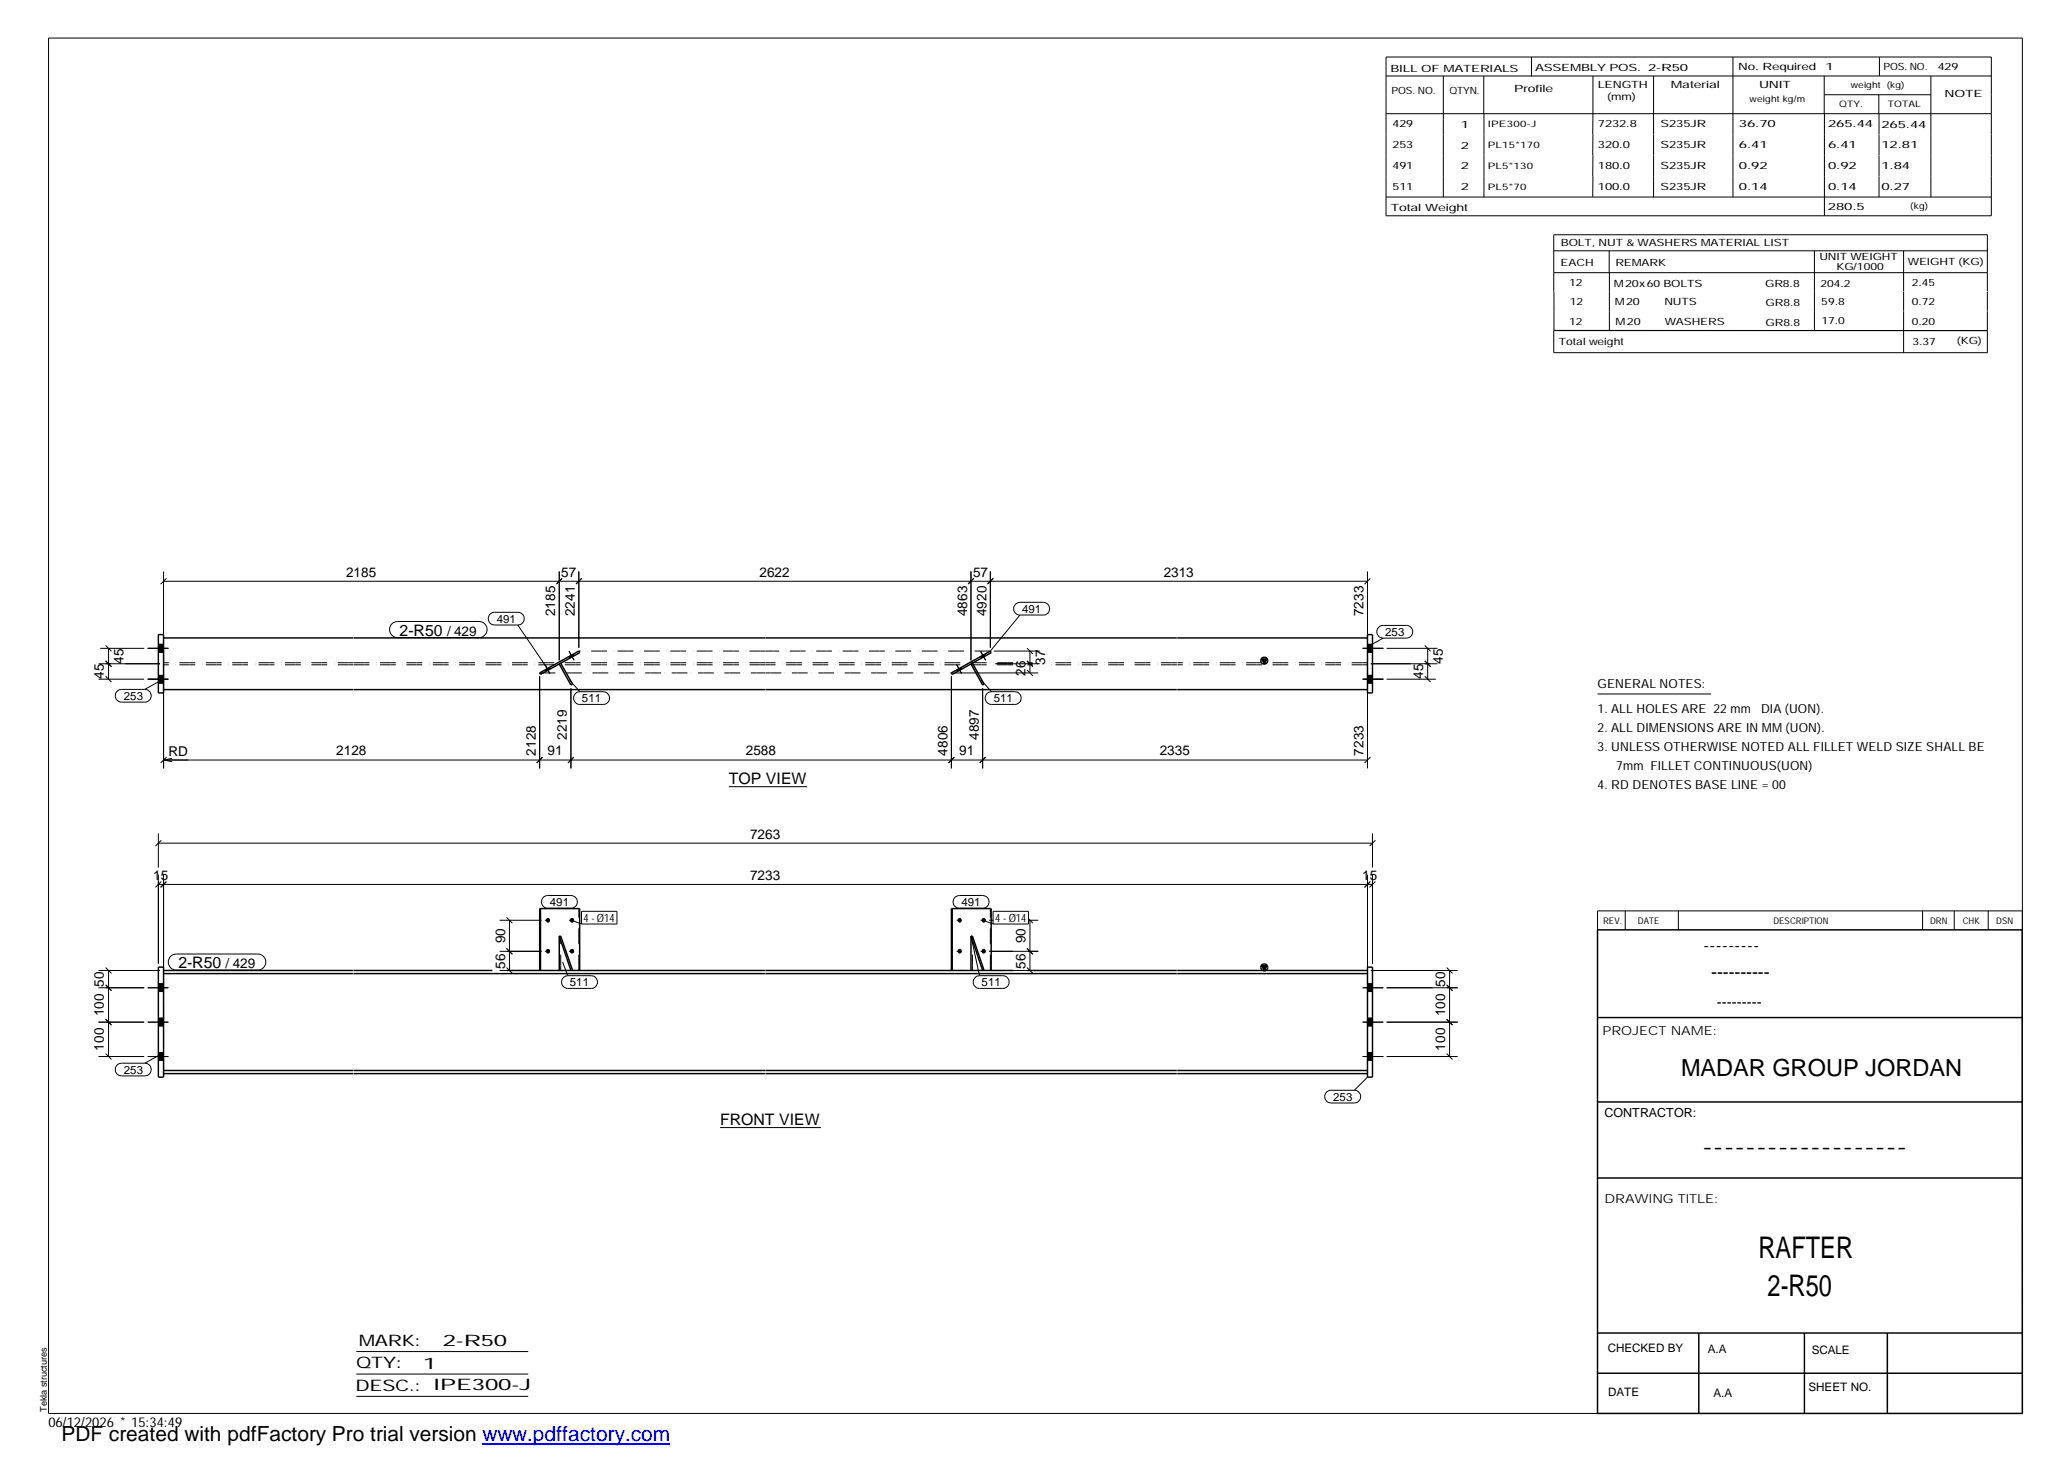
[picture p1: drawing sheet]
<svg xmlns="http://www.w3.org/2000/svg" width="420mm" height="297mm" viewBox="0 0 420 297" stroke-linecap="round" stroke-linejoin="round" font-family="sans-serif">
<g fill="none" stroke="#000" stroke-width=".2">
<path d="M9.9 7.7h401v279.5h-401zM281.6 11.6h123v32.2h-123zM281.6 15.4h123M293.2 15.4v24.6M301.5 15.4v7.7M311.1 11.6v3.9M323.6 15.4v16.2M336 15.4v24.6M352.1 11.6v28.4M370.6 15.4v7.7M370.7 19.2h21.6M381.7 19.2v3.9"/>
<path d="M381.8 11.6v3.8M392.3 15.4v24.6M281.6 23.1h123M301.5 23.1v16.9M323.6 31.6v4.2M323.6 35.8v4.2M370.7 23.1v20.7M381.8 23.1v16.9M281.6 40h123M315.7 55.4h88.1M315.7 51h88.1M315.7 59.3v7.8"/>
<path d="M326.9 51v4.4M327 55.4v11.8M368.6 51v16.2M386.8 51v8.2M386.8 59.3v3.8M403.8 59.2v-11.5h-88.1v11.6M403.8 59.3v3.8M386.8 63.2v8.5M403.8 63.2v8.5h-88.1v-4.5h88.1M33.2 116.1v12.8M33.2 118.1h244.6M33.8 117.5l-1.2 1.2"/>
<path d="M113.6 116.1v18.1M114.2 117.5l-1.2 1.2M117.1 118.6l1.1-1.1-1.2 1.2M117.6 116.1v15.5M197.3 116.1v18.1M197.8 117.5l-1.1 1.2M197.9 117.5l-1.1 1.1M201.2 116.1v15.5M201.8 117.5l-1.2 1.2M277.8 116.1v12.8M278.4 117.5l-1.2 1.2M20 138h9.3"/>
<path d="M20 134.9h12.5M20.4 131.7h8.9M21.5 137.4l1.1 1.2M21.5 134.3l1.1 1.2M21.5 131.1l1.1 1.2M22.1 131.7v6.3M30 138h4.2M30 131.7h4.2M32.2 138.8h1M32.2 137.2h1M32.2 132.5h1M32.2 130.9h1"/>
<path d="M32.4 138.4l-3 1.7M79.6 126.7l.6-.3 .6-.1h16.5a1.63 1.63 0 0 1 1.7 1.6 1.63 1.63 0 0 1-1.7 1.6h-16.5a1.63 1.63 0 0 1-1.5-1 1.63 1.63 0 0 1 .3-1.8zM99.6 124.8l.6-.4h5a1.29 1.29 0 0 1 1.3 1.3 1.29 1.29 0 0 1-1.3 1.3h-4.7a1.31 1.31 0 0 1-1.2-.8 1.31 1.31 0 0 1 .3-1.4zM105.2 127l6.1 9M109.6 137.4v18.7M110.7 135l1 1.8M110.7 136.1l.2 .3M111.6 135.6l.2 .3M115.6 132.3l1 1.8M115.6 133.4l.2 .3M115.7 138.2l2.1 2.3M116 139.9v16.2"/>
<path d="M116.5 132.9l.2 .3M193.3 137.4v18.7M194 136.7h16.9M194.4 135l1 1.8M194.4 136.1l.2 .3M195.2 135.6l.2 .3M199.2 132.3l1 1.8M199.3 133.4l.1 .3M199.3 138.2l2.2 2.3M199.6 139.9v16.2M200.1 132.9l.2 .3M201.9 132.3h9.3"/>
<path d="M202.3 134.9h8.9M206.3 122.8l.9-.4h4.8a1.29 1.29 0 0 1 1.3 1.3 1.29 1.29 0 0 1-1.3 1.3h-4.8a1.28 1.28 0 0 1-1.2-.8 1.28 1.28 0 0 1 .3-1.4zM207.2 125l-6 7.3M208.7 136.1l1.1 1.2M208.7 134.3l1.1 1.1M208.7 131.7l1.1 1.2M208.7 134.4l1.1 1.1M209.3 132.3v4.4M276.9 138h4.2M276.9 131.7h4.2M277.8 138.8h1M277.8 137.2h1"/>
<path d="M277.8 132.5h1M277.8 130.9h1M278.5 134.9h13.6M280.1 127.5l.7-.4h5a1.29 1.29 0 0 1 1.2 1.3 1.29 1.29 0 0 1-1.2 1.3h-4.8a1.29 1.29 0 0 1-1.2-.9 1.29 1.29 0 0 1 .3-1.3zM281 129.7l-3 1.6M281.7 138h10M281.7 131.7h10.4M289.5 137.4l1.2 1.2M289.5 134.3l1.2 1.2M289.5 131.1l1.2 1.2M290.1 131.7v6.3M23.8 140.4l.4-.2 .5-.1h4.7a1.29 1.29 0 0 1 1.3 1.3 1.29 1.29 0 0 1-1.3 1.2h-4.7a1.28 1.28 0 0 1-1.2-.7 1.28 1.28 0 0 1 .3-1.5z"/>
<path d="M33.2 140.8v15.3M33.2 154.4h244.6M33.2 154.4l1.8 .4M33.8 153.8l-1.2 1.2M35 154.1l-1.8 .3M110.2 153.8l-1.1 1.2M116.6 153.8l-1.2 1.2M116.9 140.9l.4-.3 .5-.1h4.8a1.29 1.29 0 0 1 1.2 1.3 1.29 1.29 0 0 1-1.2 1.3h-4.8a1.28 1.28 0 0 1-1.2-.8 1.28 1.28 0 0 1 .3-1.4zM148.1 159.8h15.9M193.9 153.8l-1.2 1.2M200.2 153.8l-1.1 1.2M200.5 140.9l.5-.3 .5-.1h4.7a1.29 1.29 0 0 1 1.3 1.3 1.29 1.29 0 0 1-1.3 1.3h-4.7a1.31 1.31 0 0 1-1.2-.8 1.31 1.31 0 0 1 .2-1.4z"/>
<path d="M277.8 140.8v15.3M278.4 153.8l-1.2 1.2M324.6 141h23M32.2 171.3h246.6M32.2 169.3v7M32.2 177.7v18.1M32.2 179.7h246.6M32.8 170.7l-1.2 1.2M32.8 179.1l-1.2 1.2M33.2 177.7v18.8M33.8 179.1l-1.2 1.2M277.8 177.7v18.8"/>
<path d="M278.4 179.1l-1.2 1.2M278.8 169.3v7M278.8 177.7v18.1M279.4 170.7l-1.1 1.2M279.4 179.1l-1.1 1.2M20 197.2h12.5M21.5 196.6l1.1 1.2M22.1 197.2v17.5M32.2 199.9h1M34.7 194.3l.5-.3 .6-.2h16.6a1.63 1.63 0 0 1 1.6 1.7 1.63 1.63 0 0 1-1.6 1.6h-16.6a1.63 1.63 0 0 1-1.5-1 1.63 1.63 0 0 1 .4-1.8zM101.5 193.3h8.5M101.5 187h8.5"/>
<path d="M101.5 197.2h8.5M102.9 196.6l1.2 1.2M102.9 192.7l1.2 1.2M102.9 186.4l1.2 1.2M103.5 187v10.2M110.4 182.3l.9-.4h4.7a1.29 1.29 0 0 1 1.3 1.3 1.29 1.29 0 0 1-1.3 1.3h-4.7a1.31 1.31 0 0 1-1.2-.8 1.31 1.31 0 0 1 .3-1.4zM110.7 193.3h1M110.7 187h1M114.3 195.5l1.1 2.7M114.5 198.6l.4-.3 .5-.1h4.7a1.29 1.29 0 0 1 1.3 1.3 1.29 1.29 0 0 1-1.3 1.3h-4.7a1.28 1.28 0 0 1-1.2-.8 1.28 1.28 0 0 1 .3-1.4zM115.6 193.3h1M115.6 187h1"/>
<path d="M116.1 187l2.1 .7M118.2 185.2h7.1v2.5h-7.1zM194 182.3l.9-.4h4.7a1.29 1.29 0 0 1 1.4 1.3 1.29 1.29 0 0 1-1.4 1.3h-4.7a1.28 1.28 0 0 1-1.2-.8 1.28 1.28 0 0 1 .3-1.4zM194.4 193.3h1M194.4 187h1M197.3 190.2l1.7 8M198.1 198.6l.4-.3 .5-.1h4.8a1.29 1.29 0 0 1 1.2 1.3 1.29 1.29 0 0 1-1.2 1.3h-4.8a1.28 1.28 0 0 1-1.2-.8 1.28 1.28 0 0 1 .3-1.4zM199.2 193.3h1M199.2 187h1M199.7 187l2.1 .7M201 193.3h9.9M201 187h.8"/>
<path d="M201 197.2h9.9M201.8 185.2h7.2v2.5h-7.2zM208.7 196.6l1.1 1.2M208.7 192.7l1.1 1.2M208.9 187h2M208.9 186.6l.9 1M209.3 187v10.2M277.8 199.9h1M278.5 197.2h17.7M293.9 196.6l1.2 1.2M294.5 197.2v17.5M330.2 185.1v3.8"/>
<path d="M341 185.1v3.8M390.6 185.1v3.8M397 185.1v3.8M403.9 185.1v3.8M410.9 185.1h-86.3v3.8M20 200.7h9.3M20 207.7h9.3M20 214.7h9.3M21.5 214.1l1.1 1.2M21.5 207.1l1.1 1.2M21.5 200.1l1.1 1.2M23.8 216.4l.4-.3 .5-.1h4.7a1.29 1.29 0 0 1 1.3 1.3 1.29 1.29 0 0 1-1.3 1.3h-4.7a1.28 1.28 0 0 1-1.2-.8 1.28 1.28 0 0 1 .3-1.4z"/>
<path d="M30 200.7h4.2M30 207.7h4.2M30 214.7h4.2M32.2 201.5h1M32.2 208.4h1M32.2 206.9h1M32.2 215.4h1M32.2 213.9h1M32.4 214.4l-3 1.6M276.9 200.7h4.2M276.9 207.7h4.2M276.9 214.7h4.2"/>
<path d="M277.8 201.5h1M277.8 208.4h1M277.8 206.9h1M277.8 215.4h1M277.8 213.9h1M277.8 218.8l-2.6 2.7M281.7 200.7h14.5M281.7 207.7h14.5M281.7 214.7h14.5M293.9 214.1l1.2 1.2M293.9 207.1l1.2 1.2M293.9 200.1l1.2 1.2"/>
<path d="M146.3 229.1h20.5M269.5 221.9l.7-.4h5a1.29 1.29 0 0 1 1.3 1.3 1.29 1.29 0 0 1-1.3 1.3h-4.8a1.29 1.29 0 0 1-1.1-.8 1.29 1.29 0 0 1 .2-1.4zM72.4 274.6h34.9M72.4 279.2h34.9M72.4 283.7h34.9"/>
</g>
<g fill="#000">
<path d="M256.3 133.9h1.1l-.5 1zM256.3 196.2h1.1l-.5 1z"/>
<path d="M32.2 130.9h1v1.6h-1z" fill-rule="evenodd"/>
<path d="M32.2 137.2h1v1.6h-1z" fill-rule="evenodd"/>
<path d="M32.2 130.9h1v1.6h-1z" fill-rule="evenodd"/>
<path d="M32.2 137.2h1v1.6h-1z" fill-rule="evenodd"/>
<path d="M32.2 130.9h1v1.6h-1z" fill-rule="evenodd"/>
<path d="M32.2 137.2h1v1.6h-1z" fill-rule="evenodd"/>
<path d="M110.7 136.1l.9-.5 .2 .3-.9 .5z" fill-rule="evenodd"/>
<path d="M110.7 136.1l.9-.5 .2 .3-.9 .5z" fill-rule="evenodd"/>
<path d="M115.6 133.4l.9-.5 .2 .3-.9 .5z" fill-rule="evenodd"/>
<path d="M115.6 133.4l.9-.5 .2 .3-.9 .5z" fill-rule="evenodd"/>
<path d="M194.4 136.1l.8-.5 .2 .3-.8 .5z" fill-rule="evenodd"/>
<path d="M194.4 136.1l.8-.5 .2 .3-.8 .5z" fill-rule="evenodd"/>
<path d="M199.3 133.4l.8-.5 .2 .3-.9 .5z" fill-rule="evenodd"/>
<path d="M199.3 133.4l.8-.5 .2 .3-.9 .5z" fill-rule="evenodd"/>
<path d="M277.8 137.2h1v1.6h-1z" fill-rule="evenodd"/>
<path d="M277.8 130.9h1v1.6h-1z" fill-rule="evenodd"/>
<path d="M277.8 137.2h1v1.6h-1z" fill-rule="evenodd"/>
<path d="M277.8 130.9h1v1.6h-1z" fill-rule="evenodd"/>
<path d="M277.8 137.2h1v1.6h-1z" fill-rule="evenodd"/>
<path d="M277.8 130.9h1v1.6h-1z" fill-rule="evenodd"/>
<path d="M194.7 192.9a.45 .45 0 0 1 .6 .1 .45 .45 0 0 1-.1 .6 .45 .45 0 0 1-.6-.2z" fill-rule="evenodd"/>
<path d="M199.6 192.9l.3-.1 .3 .1 .1 .5a.47 .47 0 0 1-.7 .2 .47 .47 0 0 1 0-.7z" fill-rule="evenodd"/>
<path d="M32.2 199.9h1v1.6h-1z" fill-rule="evenodd"/>
<path d="M32.2 199.9h1v1.6h-1z" fill-rule="evenodd"/>
<path d="M32.2 206.9h1v1.5h-1z" fill-rule="evenodd"/>
<path d="M32.2 206.9h1v1.5h-1z" fill-rule="evenodd"/>
<path d="M32.2 213.9h1v1.5h-1z" fill-rule="evenodd"/>
<path d="M32.2 213.9h1v1.5h-1z" fill-rule="evenodd"/>
<path d="M277.8 199.9h1v1.6h-1z" fill-rule="evenodd"/>
<path d="M277.8 199.9h1v1.6h-1z" fill-rule="evenodd"/>
<path d="M277.8 206.9h1v1.5h-1z" fill-rule="evenodd"/>
<path d="M277.8 206.9h1v1.5h-1z" fill-rule="evenodd"/>
<path d="M277.8 213.9h1v1.5h-1z" fill-rule="evenodd"/>
<path d="M277.8 213.9h1v1.5h-1z" fill-rule="evenodd"/>
<circle cx="111.3" cy="193.3" r=".47"/>
<circle cx="111.3" cy="187" r=".46"/>
<circle cx="116.2" cy="193.3" r=".47"/>
<circle cx="116.2" cy="187" r=".46"/>
<circle cx="195" cy="187" r=".47"/>
<circle cx="199.9" cy="187" r=".47"/>
</g>
<g fill="none" stroke="#000" stroke-width=".3">
<path d="M32.2 128.9h1v11.9h-1zM33.2 129.6h38.6M71.9 129.6h167.2M109.6 136.7l8-4.4 .2 .3-8 4.4zM113.9 134.7l2.4 4.3-.3 .2-2.4-4.3M193.3 136.7l7.9-4.4 .2 .3-7.9 4.4zM197.6 134.7l2.3 4.3-.3 .2-2.3-4.3M239.2 129.6h38.6M256.3 133.9h1.1l-.5 1zM277.8 128.9h1v11.9h-1zM33.2 140.1h38.6M71.9 140.1h167.2"/>
<path d="M239.2 140.1h38.6M32.2 196.5h1v22.3h-1zM33.2 197.2h38.6M33.2 197.8h38.6M71.9 197.2h28.1M71.9 197.8h167.2M103 197.2h102.8M109.6 197.2v-12.6h8.2v12.6M109.8 184.6v12.6M113.6 190.2h.3l2.4 7M113.6 190.2l2.4 7M113.6 190.2v7"/>
<path d="M193.3 197.2v-12.6h8.1v12.6M193.5 184.6v12.6M197.3 190.2l2.3 7M197.3 190.2v7M197.3 190.2h.3l2.3 7M208.7 197.2h30.4M239.2 197.2h38.6M239.2 197.8h38.6M256.3 196.2h1.1l-.5 1zM277.8 196.5h1v22.3h-1zM324.6 188.9h86.2l.1 98.3h-86.3zM33.2 218.1h38.6"/>
<path d="M33.2 217.5h38.6M71.9 218.1h167.2M71.9 217.5h167.2M239.2 218.1h38.6M239.2 217.5h38.6M324.6 206.7h86.3M324.6 239.3h86.3M324.6 223.9h86.3M324.6 270.8h86.3M324.6 279h86.3M345.1 270.8v16.4M366.6 270.8v16.4"/>
<path d="M383.5 270.8v16.4"/>
<circle cx="256.9" cy="134.2" r=".7"/>
<circle cx="256.9" cy="196.5" r=".7"/>
</g>
<g fill="none" stroke="#000" stroke-width=".2" stroke-dasharray="1.1 0 2.1 .7 0 1.4" stroke-linecap="butt">
<path d="M71.8 135.1h-38.6M71.8 134.6h-38.6M109.6 136.7h45.9M113.6 134.9l.3-.2M155.5 135.1h-83.6M155.5 134.6h-83.6M155.5 132.3h-37.9M155.5 136.7h37.8M197.3 134.9l.3-.2M201.2 132.3h-45.7M205.8 135.1h-50.3M205.8 134.6h-50.3"/>
<path d="M209.8 135.1h-1.1M209.8 134.6h-1.1M239.1 135.1h-26.4M239.1 134.6h-26.4M277.8 129.6v10.5M277.8 135.1h-38.6M277.8 134.6h-38.6M33.2 140.1v-10.5M113.9 197.2v-7M116.3 197.2h-2.7M117.6 197.2v-12.6M117.8 197.2h-8.2"/>
<path d="M197.6 197.2v-7M199.9 197.2h-2.6M201.2 197.2v-12.6M201.4 197.2h-8.1M33.2 218.1v-20.9M277.8 218.1v-.6M277.8 217.5v-20.3"/>
</g>
<path d="M98 293.3h38.2" fill="none" stroke="#00f" stroke-width=".3"/>
<g font-size="6.1">
<text x="357.3" y="255.5">RAFTER</text>
<text x="359.1" y="263.3">2-R50</text>
</g>
<text font-size="4.8" x="341.5" y="218.6">MADAR GROUP JORDAN</text>
<text font-size="4.2" x="12.5" y="292.7">PDF created with pdfFactory Pro trial version www.pdffactory.com</text>
<g font-size="3.6">
<text x="346.1" y="193.2">---------</text>
<text x="347.7" y="198.6">----------</text>
<text x="345.8" y="234.2">-------------------</text>
</g>
<g font-size="3.2">
<text x="81.2" y="129.1">2-R50</text>
<text x="148.1" y="159.3">TOP VIEW</text>
<text x="36.2" y="196.7">2-R50</text>
<text x="146.3" y="228.5">FRONT VIEW</text>
<text x="72.9" y="273.5">MARK:</text>
<text x="90" y="273.5">2-R50</text>
<text x="72.4" y="278">QTY:</text>
<text x="86" y="278.1">1</text>
<text x="72.2" y="282.6">DESC.:</text>
<text x="88.1" y="282.4">IPE300-J</text>
</g>
<text font-size="3" x="348.8" y="204.5">---------</text>
<g font-size="2.8">
<text x="70.3" y="117.2">2185</text>
<text x="114" y="117.2">57</text>
<text x="154.3" y="117.2">2622</text>
<text x="197.7" y="117.2">57</text>
<text x="236.4" y="117.2">2313</text>
<text x="112.8" y="125.2" transform="rotate(-90 112.8 125.2)">2185</text>
<text x="116.8" y="125.2" transform="rotate(-90 116.8 125.2)">2241</text>
<text x="196.5" y="125.2" transform="rotate(-90 196.5 125.2)">4863</text>
<text x="200.4" y="125.2" transform="rotate(-90 200.4 125.2)">4920</text>
<text x="277" y="125.2" transform="rotate(-90 277 125.2)">7233</text>
<text x="90.8" y="129.1">/ 429</text>
<text x="21.1" y="138" transform="rotate(-90 21.1 138)">45</text>
<text x="25.1" y="134.8" transform="rotate(-90 25.1 134.8)">45</text>
<text x="208.4" y="137.3" transform="rotate(-90 208.4 137.3)">26</text>
<text x="212.3" y="135.1" transform="rotate(-90 212.3 135.1)">37</text>
<text x="289.1" y="138" transform="rotate(-90 289.1 138)">45</text>
<text x="293.1" y="134.8" transform="rotate(-90 293.1 134.8)">45</text>
<text x="34.2" y="153.6">RD</text>
<text x="68.3" y="153.5">2128</text>
<text x="108.8" y="153.5" transform="rotate(-90 108.8 153.5)">2128</text>
<text x="111.3" y="153.5">91</text>
<text x="115.2" y="150.4" transform="rotate(-90 115.2 150.4)">2219</text>
<text x="151.6" y="153.5">2588</text>
<text x="192.5" y="153.5" transform="rotate(-90 192.5 153.5)">4806</text>
<text x="194.9" y="153.5">91</text>
<text x="198.8" y="150.4" transform="rotate(-90 198.8 150.4)">4897</text>
<text x="235.6" y="153.5">2335</text>
<text x="277" y="153.5" transform="rotate(-90 277 153.5)">7233</text>
<text x="152.4" y="170.4">7263</text>
<text x="31.1" y="178.8">15</text>
<text x="152.4" y="178.8">7233</text>
<text x="276.8" y="178.8">15</text>
<text x="102.6" y="191.7" transform="rotate(-90 102.6 191.7)">90</text>
<text x="208.4" y="191.7" transform="rotate(-90 208.4 191.7)">90</text>
<text x="45.8" y="196.7">/ 429</text>
<text x="102.6" y="196.8" transform="rotate(-90 102.6 196.8)">56</text>
<text x="208.4" y="196.8" transform="rotate(-90 208.4 196.8)">56</text>
<text x="21.1" y="200.5" transform="rotate(-90 21.1 200.5)">50</text>
<text x="293.6" y="200.5" transform="rotate(-90 293.6 200.5)">50</text>
<text x="21.1" y="206.5" transform="rotate(-90 21.1 206.5)">100</text>
<text x="293.6" y="206.5" transform="rotate(-90 293.6 206.5)">100</text>
<text x="21.1" y="213.5" transform="rotate(-90 21.1 213.5)">100</text>
<text x="293.6" y="213.5" transform="rotate(-90 293.6 213.5)">100</text>
<text x="9.8" y="290">06/12/2026 * 15:34:49</text>
</g>
<g font-size="2.5">
<text x="324.6" y="139.9">GENERAL NOTES:</text>
<text x="324.6" y="148.7">2. ALL DIMENSIONS ARE IN MM (UON).</text>
<text x="324.6" y="144.9">1. ALL HOLES ARE 22 mm</text>
<text x="357.8" y="144.9">DIA (UON).</text>
<text x="324.6" y="152.5">3. UNLESS OTHERWISE NOTED ALL FILLET WELD SIZE SHALL BE</text>
<text x="324.6" y="160.2">4. RD DENOTES BASE LINE = 00</text>
<text x="328.4" y="156.4">7mm FILLET CONTINUOUS(UON)</text>
<text x="325.6" y="210.3">PROJECT NAME:</text>
<text x="326" y="226.9">CONTRACTOR:</text>
<text x="326" y="244.4">DRAWING TITLE:</text>
</g>
<g font-size="2.4">
<text x="326.7" y="274.7">CHECKED BY</text>
<text x="347" y="275">A.A</text>
<text x="368.1" y="275.1">SCALE</text>
<text x="326.7" y="283.6">DATE</text>
<text x="348.1" y="283.9">A.A</text>
<text x="367.5" y="282.6">SHEET NO.</text>
</g>
<g font-size="2.3">
<text x="207.6" y="124.6">491</text>
<text x="100.9" y="126.6">491</text>
<text x="281.4" y="129.2">253</text>
<text x="25.1" y="142.2">253</text>
<text x="118.2" y="142.7">511</text>
<text x="201.9" y="142.7">511</text>
<text x="111.7" y="184.1">491</text>
<text x="195.3" y="184.1">491</text>
<text x="118.6" y="187.3">4 - Ø14</text>
<text x="202.2" y="187.3">4 - Ø14</text>
<text x="115.8" y="200.4">511</text>
<text x="199.4" y="200.4">511</text>
<text x="25.1" y="218.2">253</text>
<text x="270.8" y="223.7">253</text>
</g>
<g font-size="2">
<text x="282.5" y="14.6">BILL OF MATERIALS</text>
<text x="311.9" y="14.4">ASSEMBLY POS.</text>
<text x="324.6" y="17.9">LENGTH</text>
<text x="334.9" y="14.4">2-R50</text>
<text x="339.5" y="17.9">Material</text>
<text x="353.1" y="14.2">No. Required</text>
<text x="357.4" y="17.9">UNIT</text>
<text x="370.9" y="14.2">1</text>
<text x="382.7" y="14.2">POS. NO.</text>
<text x="393.7" y="14.3">429</text>
<text x="282.7" y="19.1">POS. NO.</text>
<text x="294.5" y="19">QTYN.</text>
<text x="307.6" y="18.7">Profile</text>
<text x="326.5" y="20.4">(mm)</text>
<text x="395.1" y="19.6">NOTE</text>
<text x="282.9" y="25.8">429</text>
<text x="296.8" y="26">1</text>
<text x="324.7" y="25.9">7232.8</text>
<text x="337.4" y="25.9">S235JR</text>
<text x="353.3" y="25.9">36.70</text>
<text x="371.4" y="25.9">265.44</text>
<text x="382.3" y="25.9">265.44</text>
<text x="282.9" y="30">253</text>
<text x="282.9" y="34.3">491</text>
<text x="296.8" y="30.2">2</text>
<text x="296.8" y="34.4">2</text>
<text x="324.7" y="30.1">320.0</text>
<text x="324.7" y="34.4">180.0</text>
<text x="337.4" y="30.1">S235JR</text>
<text x="337.4" y="34.3">S235JR</text>
<text x="353.3" y="30.1">6.41</text>
<text x="353.3" y="34.4">0.92</text>
<text x="371.4" y="30.1">6.41</text>
<text x="371.4" y="34.3">0.92</text>
<text x="382.3" y="30.2">12.81</text>
<text x="382.3" y="34.4">1.84</text>
<text x="282.9" y="38.5">511</text>
<text x="296.8" y="38.6">2</text>
<text x="324.7" y="38.6">100.0</text>
<text x="337.4" y="38.6">S235JR</text>
<text x="353.3" y="38.6">0.14</text>
<text x="371.4" y="38.6">0.14</text>
<text x="382.3" y="38.6">0.27</text>
<text x="282.6" y="42.8">Total Weight</text>
<text x="371.4" y="42.7">280.5</text>
<text x="317.1" y="49.9">BOLT, NUT &amp; WASHERS MATERIAL LIST</text>
<text x="328.2" y="54">REMARK</text>
<text x="369.7" y="52.7">UNIT WEIGHT</text>
<text x="387.6" y="53.9">WEIGHT (KG)</text>
<text x="317.1" y="54">EACH</text>
<text x="318.8" y="58.1">12</text>
<text x="327.9" y="58.2">M20x60 BOLTS</text>
<text x="358.6" y="58.3">GR8.8</text>
<text x="369.9" y="58.2">204.2</text>
<text x="373.1" y="54.9">KG/1000</text>
<text x="388.4" y="58.2">2.45</text>
<text x="318.9" y="61.9">12</text>
<text x="328.1" y="62">M20</text>
<text x="338.2" y="62">NUTS</text>
<text x="358.7" y="62.3">GR8.8</text>
<text x="370" y="62">59.8</text>
<text x="370.1" y="65.9">17.0</text>
<text x="388.4" y="62">0.72</text>
<text x="388.4" y="66">0.20</text>
<text x="316.7" y="70.2">Total weight</text>
<text x="318.8" y="66">12</text>
<text x="328.3" y="66">M20</text>
<text x="338.2" y="66">WASHERS</text>
<text x="358.7" y="66.2">GR8.8</text>
<text x="388.6" y="70">3.37</text>
<text x="397.6" y="70">(KG)</text>
</g>
<g font-size="1.9">
<text x="325.7" y="187.8">REV.</text>
<text x="332.8" y="187.6">DATE</text>
<text x="360.3" y="187.7">DESCRIPTION</text>
<text x="392.1" y="187.6">DRN</text>
<text x="398.8" y="187.6">CHK</text>
<text x="405.6" y="187.7">DSN</text>
<text x="9.5" y="286.8" transform="rotate(-90 9.5 286.8)">Tekla structures</text>
</g>
<g font-size="1.8">
<text x="376" y="17.9">weight (kg)</text>
<text x="355.5" y="20.7">weight kg/m</text>
<text x="373.6" y="21.7">QTY.</text>
<text x="383.5" y="21.8">TOTAL</text>
<text x="302.3" y="25.9">IPE300-J</text>
<text x="302.3" y="30.1">PL15*170</text>
<text x="302.3" y="34.3">PL5*130</text>
<text x="302.3" y="38.6">PL5*70</text>
<text x="388.1" y="42.4">(kg)</text>
</g>
</svg>
